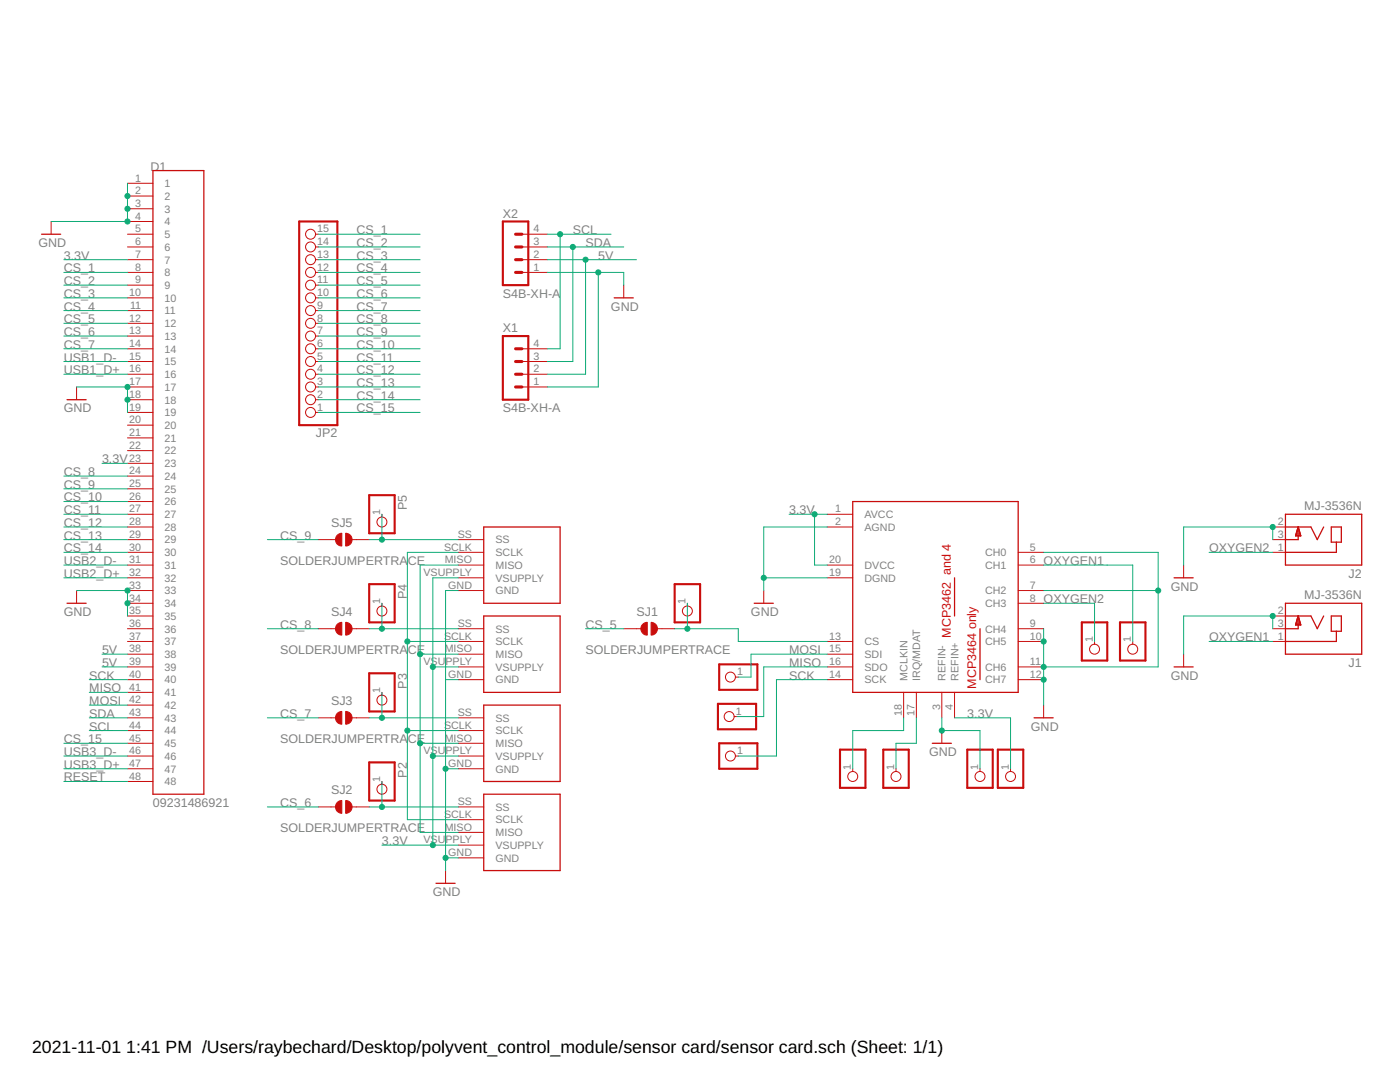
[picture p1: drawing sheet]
<svg xmlns="http://www.w3.org/2000/svg" width="279mm" height="216mm" viewBox="0 0 279 216" stroke-linecap="round" stroke-linejoin="round" font-family="sans-serif">
<g fill="none" stroke="#c90d0c" stroke-width=".25">
<path d="M30.5 34h10.2v124.5h-10.2zM8.3 46.7h3.8M122.6 59.4h3.8M13.4 79.8h3.8M96.5 105.2h15.3v15.2h-15.3zM170.2 100.1h33v38.1h-33zM190.5 115.3v7.6M234.3 115.3h3.8M256.5 105.2h5.1l1.3 2.5 1.3-2.5M256.5 102.6h15.3v10.2h-15.3zM258.6 106.8h.9M258.7 106.6h.8"/>
<path d="M258.7 106.4h.7M258.8 106.1h.6M258.8 105.9h.5M258.9 105.7h.3M259 105.5h.2M259 105.2h.1M259.1 106.9v.8h-2.6M259.1 105.2l.5 1.7h-1zM265.7 105.2h2v3h-2zM266.7 108.2v2h-10.2M13.4 120.4h3.8M96.5 122.9h15.3v15.3h-15.3z"/>
<path d="M150.5 120.4h3.8M195.6 125.5v10.1M234.3 133.1h3.8M256.5 120.4h15.3v10.1h-15.3zM256.5 122.9h5.1l1.3 2.6 1.3-2.6M258.6 124.6h.9M258.7 124.4h.8M258.7 124.1h.7M258.8 123.9h.6M258.8 123.7h.5M258.9 123.5h.3M259 123.2h.2"/>
<path d="M259 123h.1M259.1 122.9l.5 1.8h-1zM259.1 124.7v.8h-2.6M265.7 122.9h2v3.1h-2zM266.7 126v2h-10.2M96.5 158.5h15.3v15.2h-15.3zM96.5 140.7h15.3v15.2h-15.3zM186.1 148.3h3.8M206.4 143.2h3.8M87 176.3h3.8"/>
</g>
<g fill="none" stroke="#c90d0c" stroke-width=".2">
<path d="M25.4 36.6h5.1M25.4 39.1h5.1M10.2 44.2v2.5M25.4 41.7h5.1M25.4 44.2h5.1M25.4 46.7h5.1M25.4 49.3h5.1M25.4 51.8h5.1M25.4 54.4h5.1M25.4 56.9h5.1M25.4 59.4h5.1M63 46.7h.5"/>
<path d="M63 49.3h.5M63 51.8h.5M63 54.4h.5M63 56.9h.5M63 59.4h.5M104.2 46.7h5M104.2 49.3h5M104.2 51.8h5M104.2 54.4h5M124.5 56.9v2.5M15.3 77.2v2.6M25.4 62h5.1"/>
<path d="M25.4 64.5h5.1M25.4 67.1h5.1M25.4 69.6h5.1M25.4 72.1h5.1M25.4 74.7h5.1M25.4 77.2h5.1M25.4 79.8h5.1M63 62h.5M63 64.5h.5M63 67.1h.5M63 69.6h.5M63 72.1h.5"/>
<path d="M63 74.7h.5M63 77.2h.5M63 79.8h.5M104.2 69.6h5M104.2 72.1h5M104.2 74.7h5M104.2 77.2h5M25.4 82.3h5.1M25.4 84.8h5.1M25.4 87.4h5.1M25.4 89.9h5.1M25.4 92.5h5.1"/>
<path d="M25.4 95h5.1M25.4 97.5h5.1M63 82.3h.5M15.3 117.8v2.6M25.4 100.1h5.1M25.4 102.6h5.1M25.4 105.2h5.1M25.4 107.7h5.1M25.4 110.2h5.1M25.4 112.8h5.1M25.4 115.3h5.1M25.4 117.8h5.1"/>
<path d="M63.5 107.7h3.5M70.3 107.7h3.4M76.2 102.6v.6M91.5 107.7h5M91.5 110.2h5M91.5 112.8h5M91.5 115.3h5M91.5 117.8h5M152.4 117.8v2.6M165.1 102.6h5.1M165.1 105.2h5.1M165.1 112.8h5.1"/>
<path d="M165.1 115.3h5.1M203.2 110.2h5.1M203.2 112.8h5.1M203.2 117.8h5.1M236.2 112.8v2.5M254 105.2h2.5M254 107.7h2.5M254 110.2h2.5M25.4 120.4h5.1M25.4 122.9h5.1M25.4 125.5h5.1M25.4 128h5.1"/>
<path d="M25.4 130.5h5.1M25.4 133.1h5.1M25.4 135.6h5.1M25.4 138.2h5.1M63.5 125.5h3.5M70.3 125.5h3.4M76.2 120.4v.5M76.2 138.2v.5M91.5 125.5h5M91.5 128h5M91.5 130.5h5M91.5 133.1h5"/>
<path d="M91.5 135.6h5M124.5 125.5h3.4M131.2 125.5h3.4M137.2 120.4v.5M146.8 135.1h.5M165.1 128h5.1M165.1 130.5h5.1M165.1 133.1h5.1M165.1 135.6h5.1M180.3 138.2v5M182.9 138.2v5M188 138.2v5"/>
<path d="M190.5 138.2v5M203.2 120.4h5.1M203.2 125.5h5.1M203.2 128h5.1M203.2 133.1h5.1M203.2 135.6h5.1M218.4 128v.6M226.1 128v.6M236.2 130.5v2.6M254 122.9h2.5M254 125.5h2.5M254 128h2.5"/>
<path d="M25.4 140.7h5.1M25.4 143.2h5.1M25.4 145.8h5.1M25.4 148.3h5.1M25.4 150.9h5.1M25.4 153.4h5.1M25.4 155.9h5.1M63.5 143.2h3.5M70.3 143.2h3.4M76.2 155.9v.6M91.5 143.2h5M91.5 145.8h5"/>
<path d="M91.5 148.3h5M91.5 150.9h5M91.5 153.4h5M146.5 143h.6M146.8 150.9h.5M170.2 153.4v.5M178.8 153.4v.5M188 145.8v2.5M195.6 153.4v.5M201.7 153.4v.5M208.3 140.7v2.5M63.5 161h3.5"/>
<path d="M70.3 161h3.4M88.9 173.7v2.6M91.5 171.2h5M91.5 168.6h5M91.5 166.1h5M91.5 163.6h5M91.5 161h5"/>
<circle cx="62" cy="59.4" r=".99"/>
<circle cx="62" cy="54.4" r=".99"/>
<circle cx="62" cy="51.8" r=".99"/>
<circle cx="62" cy="49.3" r=".99"/>
<circle cx="62" cy="46.7" r=".99"/>
<circle cx="62" cy="56.9" r=".99"/>
<circle cx="62" cy="79.8" r=".99"/>
<circle cx="62" cy="74.7" r=".99"/>
<circle cx="62" cy="69.6" r=".99"/>
<circle cx="62" cy="72.1" r=".99"/>
<circle cx="62" cy="67.1" r=".99"/>
<circle cx="62" cy="62" r=".99"/>
<circle cx="62" cy="77.2" r=".99"/>
<circle cx="62" cy="64.5" r=".99"/>
<circle cx="62" cy="82.3" r=".99"/>
<circle cx="76.2" cy="104.2" r=".99"/>
<circle cx="76.2" cy="139.7" r=".99"/>
<circle cx="76.2" cy="121.9" r=".99"/>
<circle cx="137.2" cy="121.9" r=".99"/>
<circle cx="145.8" cy="135.1" r=".99"/>
<circle cx="218.4" cy="129.5" r=".99"/>
<circle cx="226.1" cy="129.5" r=".99"/>
<circle cx="76.2" cy="157.5" r=".99"/>
<circle cx="145.5" cy="143" r=".99"/>
<circle cx="145.8" cy="150.9" r=".99"/>
<circle cx="170.2" cy="154.9" r=".99"/>
<circle cx="178.8" cy="154.9" r=".99"/>
<circle cx="195.6" cy="154.9" r=".99"/>
<circle cx="201.7" cy="154.9" r=".99"/>
</g>
<g fill="none" stroke="#c90d0c" stroke-width=".42">
<path d="M59.7 44.2h7.6v40.6h-7.6zM100.4 44.2h5v12.7h-5zM100.4 67.1h5v12.7h-5zM73.7 98.8h5.1v7.6h-5.1zM73.7 116.6h5.1v7.6h-5.1zM134.6 116.6h5.1v7.6h-5.1zM73.7 134.3h5.1v7.7h-5.1zM143.5 132.6h7.7v5h-7.7zM215.9 124.2h5.1v7.6h-5.1zM223.5 124.2h5.1v7.6h-5.1zM73.7 152.1h5.1v7.6h-5.1zM143.3 140.4h7.6v5.1h-7.6z"/>
<path d="M143.5 148.3h7.7v5.1h-7.7zM167.6 149.6h5.1v7.6h-5.1zM176.3 149.6h5.1v7.6h-5.1zM193 149.6h5.1v7.6h-5.1zM199.1 149.6h5.1v7.6h-5.1z"/>
</g>
<g fill="#c90d0c" stroke="#c90d0c" stroke-width=".2">
<path d="M129.9 124.2a1.27 1.27 0 0 1 1.3 1.3 1.27 1.27 0 0 1-1.3 1.2z" fill-rule="evenodd"/>
<path d="M128.2 124.6l.5-.3 .5-.1v2.5a1.26 1.26 0 0 1-1.2-.7 1.26 1.26 0 0 1 .2-1.4z" fill-rule="evenodd"/>
<path d="M69 159.7a1.27 1.27 0 0 1 1.3 1.3 1.27 1.27 0 0 1-1.3 1.3z" fill-rule="evenodd"/>
<path d="M67.3 160.2l.5-.4 .4-.1v2.6a1.27 1.27 0 0 1-1.1-.8 1.27 1.27 0 0 1 .2-1.3z" fill-rule="evenodd"/>
<path d="M69 142a1.27 1.27 0 0 1 1.3 1.2 1.27 1.27 0 0 1-1.3 1.3z" fill-rule="evenodd"/>
<path d="M67.3 142.4l.5-.4h.4v2.5a1.27 1.27 0 0 1-1.1-.7 1.27 1.27 0 0 1 .2-1.4z" fill-rule="evenodd"/>
<path d="M69 124.2a1.27 1.27 0 0 1 1.3 1.3 1.27 1.27 0 0 1-1.3 1.2z" fill-rule="evenodd"/>
<path d="M67.3 124.6l.5-.3 .4-.1v2.5a1.27 1.27 0 0 1-1.1-.7 1.27 1.27 0 0 1 .2-1.4z" fill-rule="evenodd"/>
<path d="M69 106.4a1.27 1.27 0 0 1 1.3 1.3 1.27 1.27 0 0 1-1.3 1.2z" fill-rule="evenodd"/>
<path d="M67.3 106.8l.5-.3 .4-.1v2.5a1.27 1.27 0 0 1-1.1-.7 1.27 1.27 0 0 1 .2-1.4z" fill-rule="evenodd"/>
</g>
<path d="M102.9 49.3h1.3M102.9 51.8h1.3M102.9 54.4h1.3M102.9 46.7h1.3M102.9 72.1h1.3M102.9 74.7h1.3M102.9 77.2h1.3M102.9 69.6h1.3" fill="none" stroke="#c90d0c" stroke-width=".61"/>
<g fill="none" stroke="#0dab76" stroke-width=".2">
<path d="M25.4 36.6v7.6h-15.2M12.7 54.4h12.7M12.7 51.8h12.7M12.7 56.9h12.7M12.7 59.4h12.7M63.5 54.4h20.3M63.5 51.8h20.3M63.5 49.3h20.3M63.5 46.7h20.3M63.5 56.9h20.3M63.5 59.4h20.3M109.2 54.4h15.3v2.5"/>
<path d="M109.2 51.8h17.8M109.2 49.3h15.3M109.2 46.7h12.7M111.8 46.7v22.9h-2.6M114.3 49.3v22.8h-5.1M116.9 51.8v22.9h-7.7M119.4 54.4v22.8h-10.2M12.7 74.7h12.7M12.7 72.1h12.7M12.7 69.6h12.7M12.7 62h12.7M12.7 64.5h12.7"/>
<path d="M12.7 67.1h12.7M15.3 77.2h10.1v5.1M63.5 77.2h20.3M63.5 74.7h20.3M63.5 72.1h20.3M63.5 69.6h20.3M63.5 62h20.3M63.5 64.5h20.3M63.5 67.1h20.3M63.5 79.8h20.3M12.7 95h12.7M12.7 97.5h12.7"/>
<path d="M20.4 92.5h5M63.5 82.3h20.3M12.7 110.2h12.7M12.7 105.2h12.7M12.7 115.3h12.7M12.7 112.8h12.7M12.7 102.6h12.7M12.7 107.7h12.7M12.7 100.1h12.7M15.3 117.8h10.1v5.1M53.4 107.7h10.1M73.7 107.7h17.8"/>
<path d="M76.2 102.6v5.1M91.5 117.8h-2.6v55.9M91.5 110.2h-10.2v53.4h10.2M91.5 115.3h-5.1v53.3M91.5 112.8h-7.7v53.3h7.7M152.4 115.3h12.7M157.5 102.6h7.6M162.6 102.6v10.2h2.5M165.1 105.2h-12.7v12.6M208.3 117.8h22.8M208.3 110.2h22.8v22.9h-22.8M208.3 112.8h17.8v15.2"/>
<path d="M241.3 110.2h12.7M254 107.7v-2.5h-17.8v7.6M17.8 135.6h7.6M17.8 138.2h7.6M20.4 133.1h5M20.4 130.5h5M53.4 125.5h10.1M73.7 125.5h17.8M76.2 120.4v5.1M76.2 138.2v5M81.3 128h10.2M83.8 130.5h7.7"/>
<path d="M86.4 133.1h5.1M88.9 135.6h2.6M116.9 125.5h7.6M134.6 125.5h12.7v2.5h17.8M137.2 120.4v5.1M165.1 133.1h-12.7v9.9h-5.3M165.1 135.6h-10.1v15.3h-7.7M165.1 130.5h-15.2v4.6h-2.6M208.3 125.5v15.2M208.3 120.4h10.1v7.6M241.3 128h12.7M254 125.5v-2.6h-17.8v7.6"/>
<path d="M12.7 153.4h12.7M12.7 150.9h12.7M12.7 148.3h12.7M12.7 155.9h12.7M17.8 145.8h7.6M17.8 143.2h7.6M17.8 140.7h7.6M53.4 143.2h10.1M73.7 143.2h17.8M76.2 155.9v5.1M81.3 145.8h10.2M83.8 148.3h7.7"/>
<path d="M86.4 150.9h5.1M88.9 153.4h2.6M180.3 143.2v2.6h-10.1v7.6M182.9 143.2v5.1h-4.1v5.1M188 143.2v2.6h7.6v7.6M190.5 143.2h11.2v10.2M53.4 161h10.1M73.7 161h17.8M76.2 168.6h15.3M88.9 171.2h2.6"/>
</g>
<g fill="#0dab76" stroke="#0dab76" stroke-width=".2">
<circle cx="25.4" cy="39.1" r=".51"/>
<circle cx="25.4" cy="41.7" r=".51"/>
<circle cx="25.4" cy="44.2" r=".51"/>
<circle cx="25.4" cy="120.4" r=".51"/>
<circle cx="25.4" cy="117.8" r=".51"/>
<circle cx="25.4" cy="79.8" r=".51"/>
<circle cx="25.4" cy="77.2" r=".51"/>
<circle cx="208.3" cy="128" r=".51"/>
<circle cx="208.3" cy="133.1" r=".51"/>
<circle cx="208.3" cy="135.6" r=".51"/>
<circle cx="231.1" cy="117.8" r=".51"/>
<circle cx="152.4" cy="115.3" r=".51"/>
<circle cx="188" cy="145.8" r=".51"/>
<circle cx="254" cy="122.9" r=".51"/>
<circle cx="254" cy="105.2" r=".51"/>
<circle cx="119.4" cy="54.4" r=".51"/>
<circle cx="88.9" cy="153.4" r=".51"/>
<circle cx="88.9" cy="171.2" r=".51"/>
<circle cx="116.9" cy="51.8" r=".51"/>
<circle cx="162.6" cy="102.6" r=".51"/>
<circle cx="86.4" cy="150.9" r=".51"/>
<circle cx="86.4" cy="133.1" r=".51"/>
<circle cx="86.4" cy="168.6" r=".51"/>
<circle cx="81.3" cy="128" r=".51"/>
<circle cx="81.3" cy="145.8" r=".51"/>
<circle cx="83.8" cy="130.5" r=".51"/>
<circle cx="83.8" cy="148.3" r=".51"/>
<circle cx="114.3" cy="49.3" r=".51"/>
<circle cx="111.8" cy="46.7" r=".51"/>
<circle cx="137.2" cy="125.5" r=".51"/>
<circle cx="76.2" cy="161" r=".51"/>
<circle cx="76.2" cy="143.2" r=".51"/>
<circle cx="76.2" cy="125.5" r=".51"/>
<circle cx="76.2" cy="107.7" r=".51"/>
</g>
<g font-size="3.5">
<text x="6.4" y="210">2021-11-01</text>
<text x="25.2" y="210">1:41 PM /Users/raybechard/Desktop/polyvent_control_module/sensor card/sensor card.sch (Sheet: 1/1)</text>
</g>
<g font-size="2.5" fill="#808080">
<text x="30" y="34">D1</text>
<text x="71.1" y="46.7">CS_1</text>
<text x="100.4" y="43.4">X2</text>
<text x="114.3" y="46.7">SCL</text>
<text x="7.7" y="49.3">GND</text>
<text x="12.7" y="51.8">3.3V</text>
<text x="71.1" y="49.3">CS_2</text>
<text x="71.1" y="51.8">CS_3</text>
<text x="116.9" y="49.3">SDA</text>
<text x="119.4" y="51.8">5V</text>
<text x="12.7" y="54.4">CS_1</text>
<text x="12.7" y="56.9">CS_2</text>
<text x="12.7" y="59.4">CS_3</text>
<text x="71.1" y="54.4">CS_4</text>
<text x="71.1" y="56.9">CS_5</text>
<text x="71.1" y="59.4">CS_6</text>
<text x="100.4" y="59.4">S4B-XH-A</text>
<text x="12.7" y="62">CS_4</text>
<text x="12.7" y="64.5">CS_5</text>
<text x="71.1" y="62">CS_7</text>
<text x="71.1" y="64.5">CS_8</text>
<text x="121.9" y="62">GND</text>
<text x="12.7" y="67.1">CS_6</text>
<text x="12.7" y="69.6">CS_7</text>
<text x="71.1" y="67.1">CS_9</text>
<text x="71.1" y="69.6">CS_10</text>
<text x="100.4" y="66.3">X1</text>
<text x="12.7" y="74.7">USB1_D+</text>
<text x="12.7" y="72.1">USB1_D-</text>
<text x="71.1" y="72.1">CS_11</text>
<text x="71.1" y="74.7">CS_12</text>
<text x="71.1" y="77.2">CS_13</text>
<text x="12.7" y="82.3">GND</text>
<text x="71.1" y="79.8">CS_14</text>
<text x="71.1" y="82.3">CS_15</text>
<text x="100.4" y="82.3">S4B-XH-A</text>
<text x="63" y="87.2">JP2</text>
<text x="12.7" y="95">CS_8</text>
<text x="20.4" y="92.4">3.3V</text>
<text x="12.7" y="97.5">CS_9</text>
<text x="12.7" y="100.1">CS_10</text>
<text x="81.2" y="101.8" transform="rotate(-90 81.2 101.8)">P5</text>
<text x="260.3" y="101.8">MJ-3536N</text>
<text x="12.7" y="102.6">CS_11</text>
<text x="12.7" y="105.1">CS_12</text>
<text x="12.7" y="107.7">CS_13</text>
<text x="55.9" y="107.7">CS_9</text>
<text x="66.1" y="105.1">SJ5</text>
<text x="157.5" y="102.6">3.3V</text>
<text x="12.7" y="110.2">CS_14</text>
<text x="12.7" y="112.8">USB2_D-</text>
<text x="55.9" y="112.8">SOLDERJUMPERTRA</text>
<text x="81.4" y="112.8">CE</text>
<text x="208.3" y="112.8">OXYGEN1</text>
<text x="241.3" y="110.2">OXYGEN2</text>
<text x="12.7" y="115.3">USB2_D+</text>
<text x="81.2" y="119.6" transform="rotate(-90 81.2 119.6)">P4</text>
<text x="233.7" y="117.8">GND</text>
<text x="260.3" y="119.6">MJ-3536N</text>
<text x="269.1" y="115.3">J2</text>
<text x="12.7" y="122.9">GND</text>
<text x="55.9" y="125.5">CS_8</text>
<text x="66.1" y="122.9">SJ4</text>
<text x="116.9" y="125.5">CS_5</text>
<text x="127" y="122.9">SJ1</text>
<text x="149.9" y="122.9">GND</text>
<text x="208.3" y="120.4">OXYGEN</text>
<text x="219" y="120.4">2</text>
<text x="20.4" y="130.5">5V</text>
<text x="55.9" y="130.5">SOLDERJUMPERTRA</text>
<text x="81.4" y="130.5">CE</text>
<text x="116.9" y="130.5">SOLDERJUMPERTRACE</text>
<text x="157.5" y="130.5">MOSI</text>
<text x="241.3" y="128">OXYGEN1</text>
<text x="17.8" y="135.6">SCK</text>
<text x="20.4" y="133.1">5V</text>
<text x="81.2" y="137.4" transform="rotate(-90 81.2 137.4)">P3</text>
<text x="157.5" y="135.6">SCK</text>
<text x="157.5" y="133.1">MISO</text>
<text x="233.7" y="135.6">GND</text>
<text x="269.1" y="133.1">J1</text>
<text x="17.8" y="138.2">MISO</text>
<text x="17.8" y="140.7">MOSI</text>
<text x="17.8" y="143.2">SDA</text>
<text x="55.9" y="143.2">CS_7</text>
<text x="66.1" y="140.7">SJ3</text>
<text x="193" y="143.2">3.3V</text>
<text x="12.7" y="148.3">CS_15</text>
<text x="17.8" y="145.8">SCL</text>
<text x="55.9" y="148.3">SOLDERJUMPERTRA</text>
<text x="81.4" y="148.3">CE</text>
<text x="205.7" y="145.8">GND</text>
<text x="12.7" y="150.9">USB3_D-</text>
<text x="12.7" y="155.9">RESET</text>
<text x="12.7" y="153.4">USB3_D+</text>
<text x="81.2" y="155.2" transform="rotate(-90 81.2 155.2)">P2</text>
<text x="185.4" y="150.9">GND</text>
<text x="30.5" y="161">09231486921</text>
<text x="55.9" y="161">CS_6</text>
<text x="66.1" y="158.5">SJ2</text>
<text x="55.9" y="166.1">SOLDERJUMPERTRACE</text>
<text x="76.2" y="168.6">3.3V</text>
<text x="86.4" y="178.8">GND</text>
</g>
<g font-size="2.5" fill="#c90d0c">
<text x="189.7" y="127.2" transform="rotate(-90 189.7 127.2)">MCP3462 and 4</text>
<text x="194.8" y="137.4" transform="rotate(-90 194.8 137.4)">MCP3464 only</text>
</g>
<g font-size="2.1" fill="#808080">
<text x="27" y="36.2">1</text>
<text x="27" y="38.8">2</text>
<text x="27" y="41.3">3</text>
<text x="32.9" y="37.3">1</text>
<text x="32.9" y="39.9">2</text>
<text x="27" y="43.8">4</text>
<text x="27" y="46.4">5</text>
<text x="32.9" y="42.4">3</text>
<text x="32.9" y="45">4</text>
<text x="32.9" y="47.5">5</text>
<text x="63.3" y="46.4">15</text>
<text x="106.5" y="46.4">4</text>
<text x="27" y="48.9">6</text>
<text x="27" y="51.5">7</text>
<text x="32.9" y="50">6</text>
<text x="32.9" y="52.6">7</text>
<text x="63.3" y="51.5">13</text>
<text x="63.3" y="48.9">14</text>
<text x="106.5" y="51.5">2</text>
<text x="106.5" y="48.9">3</text>
<text x="25.8" y="59.1">10</text>
<text x="27" y="54">8</text>
<text x="27" y="56.5">9</text>
<text x="32.9" y="55.1">8</text>
<text x="32.9" y="57.7">9</text>
<text x="63.3" y="59.1">10</text>
<text x="63.3" y="56.5">11</text>
<text x="63.3" y="54">12</text>
<text x="106.5" y="54">1</text>
<text x="25.8" y="64.2">12</text>
<text x="26" y="61.6">11</text>
<text x="32.9" y="60.2">10</text>
<text x="32.9" y="62.7">11</text>
<text x="32.9" y="65.3">12</text>
<text x="63.3" y="64.2">8</text>
<text x="63.3" y="61.6">9</text>
<text x="25.8" y="66.7">13</text>
<text x="25.8" y="69.2">14</text>
<text x="25.8" y="71.8">15</text>
<text x="32.9" y="67.8">13</text>
<text x="32.9" y="70.4">14</text>
<text x="63.3" y="71.8">5</text>
<text x="63.3" y="69.2">6</text>
<text x="63.3" y="66.7">7</text>
<text x="106.5" y="71.8">3</text>
<text x="106.5" y="69.2">4</text>
<text x="25.8" y="74.3">16</text>
<text x="25.8" y="76.9">17</text>
<text x="32.9" y="72.9">15</text>
<text x="32.9" y="75.4">16</text>
<text x="32.9" y="78">17</text>
<text x="63.3" y="76.9">3</text>
<text x="63.3" y="74.3">4</text>
<text x="106.5" y="76.9">1</text>
<text x="106.5" y="74.3">2</text>
<text x="25.8" y="79.4">18</text>
<text x="25.8" y="81.9">19</text>
<text x="32.9" y="80.5">18</text>
<text x="32.9" y="83.1">19</text>
<text x="63.3" y="81.9">1</text>
<text x="63.3" y="79.4">2</text>
<text x="25.8" y="84.5">20</text>
<text x="25.8" y="87">21</text>
<text x="25.8" y="89.6">22</text>
<text x="32.9" y="85.6">20</text>
<text x="32.9" y="88.1">21</text>
<text x="25.8" y="92.1">23</text>
<text x="25.8" y="94.6">24</text>
<text x="32.9" y="90.7">22</text>
<text x="32.9" y="93.2">23</text>
<text x="32.9" y="95.8">24</text>
<text x="25.8" y="97.2">25</text>
<text x="25.8" y="99.7">26</text>
<text x="32.9" y="98.3">25</text>
<text x="32.9" y="100.8">26</text>
<text x="25.8" y="102.3">27</text>
<text x="25.8" y="104.8">28</text>
<text x="25.8" y="107.3">29</text>
<text x="32.9" y="103.4">27</text>
<text x="32.9" y="105.9">28</text>
<text x="75.9" y="102.8" transform="rotate(-90 75.9 102.8)">1</text>
<text x="91.3" y="107.3">SS</text>
<text x="166.7" y="102.3">1</text>
<text x="166.7" y="104.8">2</text>
<text x="172.5" y="103.4">AVCC</text>
<text x="172.5" y="105.9">AGND</text>
<text x="255" y="104.8">2</text>
<text x="255" y="107.3">3</text>
<text x="25.8" y="109.9">30</text>
<text x="25.8" y="112.4">31</text>
<text x="32.9" y="108.4">29</text>
<text x="32.9" y="111">30</text>
<text x="32.9" y="113.5">31</text>
<text x="88.6" y="109.9">SCLK</text>
<text x="88.7" y="112.4">MISO</text>
<text x="98.9" y="113.5">MISO</text>
<text x="98.9" y="111">SCLK</text>
<text x="98.9" y="108.4">SS</text>
<text x="165.5" y="112.4">20</text>
<text x="172.5" y="113.5">DVCC</text>
<text x="196.6" y="111">CH0</text>
<text x="196.6" y="113.5">CH1</text>
<text x="205.5" y="109.9">5</text>
<text x="205.5" y="112.4">6</text>
<text x="255" y="109.9">1</text>
<text x="25.8" y="114.9">32</text>
<text x="25.8" y="117.5">33</text>
<text x="32.9" y="116.1">32</text>
<text x="32.9" y="118.6">33</text>
<text x="84.5" y="114.9">VSUPPLY</text>
<text x="89.5" y="117.5">GND</text>
<text x="98.9" y="118.6">GND</text>
<text x="98.9" y="116.1">VSUPPLY</text>
<text x="165.5" y="114.9">19</text>
<text x="172.5" y="116.1">DGND</text>
<text x="196.6" y="118.6">CH2</text>
<text x="205.5" y="117.5">7</text>
<text x="25.8" y="120">34</text>
<text x="25.8" y="122.6">35</text>
<text x="25.8" y="125.1">36</text>
<text x="32.9" y="121.1">34</text>
<text x="32.9" y="123.7">35</text>
<text x="75.9" y="120.6" transform="rotate(-90 75.9 120.6)">1</text>
<text x="91.3" y="125.1">SS</text>
<text x="136.8" y="120.6" transform="rotate(-90 136.8 120.6)">1</text>
<text x="196.6" y="121.1">CH3</text>
<text x="205.5" y="120">8</text>
<text x="205.5" y="125.1">9</text>
<text x="255" y="122.6">2</text>
<text x="255" y="125.1">3</text>
<text x="25.8" y="127.6">37</text>
<text x="25.8" y="130.2">38</text>
<text x="32.9" y="126.2">36</text>
<text x="32.9" y="128.8">37</text>
<text x="32.9" y="131.3">38</text>
<text x="88.6" y="127.6">SCLK</text>
<text x="88.7" y="130.2">MISO</text>
<text x="98.9" y="131.3">MISO</text>
<text x="98.9" y="128.8">SCLK</text>
<text x="98.9" y="126.2">SS</text>
<text x="165.5" y="130.2">15</text>
<text x="165.5" y="127.6">13</text>
<text x="172.5" y="131.3">SDI</text>
<text x="172.5" y="128.8">CS</text>
<text x="196.6" y="126.2">CH4</text>
<text x="196.6" y="128.8">CH5</text>
<text x="205.5" y="127.6">10</text>
<text x="218.1" y="128.2" transform="rotate(-90 218.1 128.2)">1</text>
<text x="225.7" y="128.2" transform="rotate(-90 225.7 128.2)">1</text>
<text x="255" y="127.6">1</text>
<text x="25.8" y="132.7">39</text>
<text x="25.8" y="135.3">40</text>
<text x="25.8" y="137.8">41</text>
<text x="32.9" y="133.8">39</text>
<text x="32.9" y="136.4">40</text>
<text x="84.5" y="132.7">VSUPPLY</text>
<text x="89.5" y="135.3">GND</text>
<text x="98.9" y="136.4">GND</text>
<text x="98.9" y="133.8">VSUPPLY</text>
<text x="147.1" y="134.8">1</text>
<text x="165.5" y="135.3">14</text>
<text x="165.5" y="132.7">16</text>
<text x="172.5" y="136.4">SCK</text>
<text x="172.5" y="133.8">SDO</text>
<text x="181.1" y="135.8" transform="rotate(-90 181.1 135.8)">MCLKIN</text>
<text x="183.6" y="135.8" transform="rotate(-90 183.6 135.8)">IRQ/MDAT</text>
<text x="188.7" y="135.8" transform="rotate(-90 188.7 135.8)">REFIN-</text>
<text x="191.3" y="135.8" transform="rotate(-90 191.3 135.8)">REFIN+</text>
<text x="196.6" y="133.8">CH6</text>
<text x="196.6" y="136.4">CH7</text>
<text x="205.5" y="132.7">11</text>
<text x="205.5" y="135.3">12</text>
<text x="25.8" y="140.3">42</text>
<text x="25.8" y="142.9">43</text>
<text x="32.9" y="138.9">41</text>
<text x="32.9" y="141.5">42</text>
<text x="32.9" y="144">43</text>
<text x="75.9" y="138.4" transform="rotate(-90 75.9 138.4)">1</text>
<text x="91.3" y="142.9">SS</text>
<text x="98.9" y="144">SS</text>
<text x="146.9" y="142.6">1</text>
<text x="180" y="142.9" transform="rotate(-90 180 142.9)">18</text>
<text x="182.5" y="142.9" transform="rotate(-90 182.5 142.9)">17</text>
<text x="187.6" y="141.7" transform="rotate(-90 187.6 141.7)">3</text>
<text x="190.1" y="141.7" transform="rotate(-90 190.1 141.7)">4</text>
<text x="25.8" y="145.4">44</text>
<text x="25.8" y="148">45</text>
<text x="32.9" y="146.5">44</text>
<text x="32.9" y="149.1">45</text>
<text x="88.6" y="145.4">SCLK</text>
<text x="88.7" y="148">MISO</text>
<text x="98.9" y="149.1">MISO</text>
<text x="98.9" y="146.5">SCLK</text>
<text x="25.8" y="150.5">46</text>
<text x="25.8" y="153">47</text>
<text x="25.8" y="155.6">48</text>
<text x="32.9" y="151.6">46</text>
<text x="32.9" y="154.2">47</text>
<text x="84.5" y="150.5">VSUPPLY</text>
<text x="89.5" y="153">GND</text>
<text x="98.9" y="154.2">GND</text>
<text x="98.9" y="151.6">VSUPPLY</text>
<text x="147.1" y="150.5">1</text>
<text x="169.8" y="153.6" transform="rotate(-90 169.8 153.6)">1</text>
<text x="178.5" y="153.6" transform="rotate(-90 178.5 153.6)">1</text>
<text x="195.2" y="153.6" transform="rotate(-90 195.2 153.6)">1</text>
<text x="201.3" y="153.6" transform="rotate(-90 201.3 153.6)">1</text>
<text x="32.9" y="156.7">48</text>
<text x="75.9" y="156.1" transform="rotate(-90 75.9 156.1)">1</text>
<text x="91.3" y="160.7">SS</text>
<text x="98.9" y="161.8">SS</text>
<text x="88.6" y="163.2">SCLK</text>
<text x="88.7" y="165.7">MISO</text>
<text x="98.9" y="166.9">MISO</text>
<text x="98.9" y="164.3">SCLK</text>
<text x="84.5" y="168.3">VSUPPLY</text>
<text x="89.5" y="170.8">GND</text>
<text x="98.9" y="171.9">GND</text>
<text x="98.9" y="169.4">VSUPPLY</text>
</g>
</svg>
